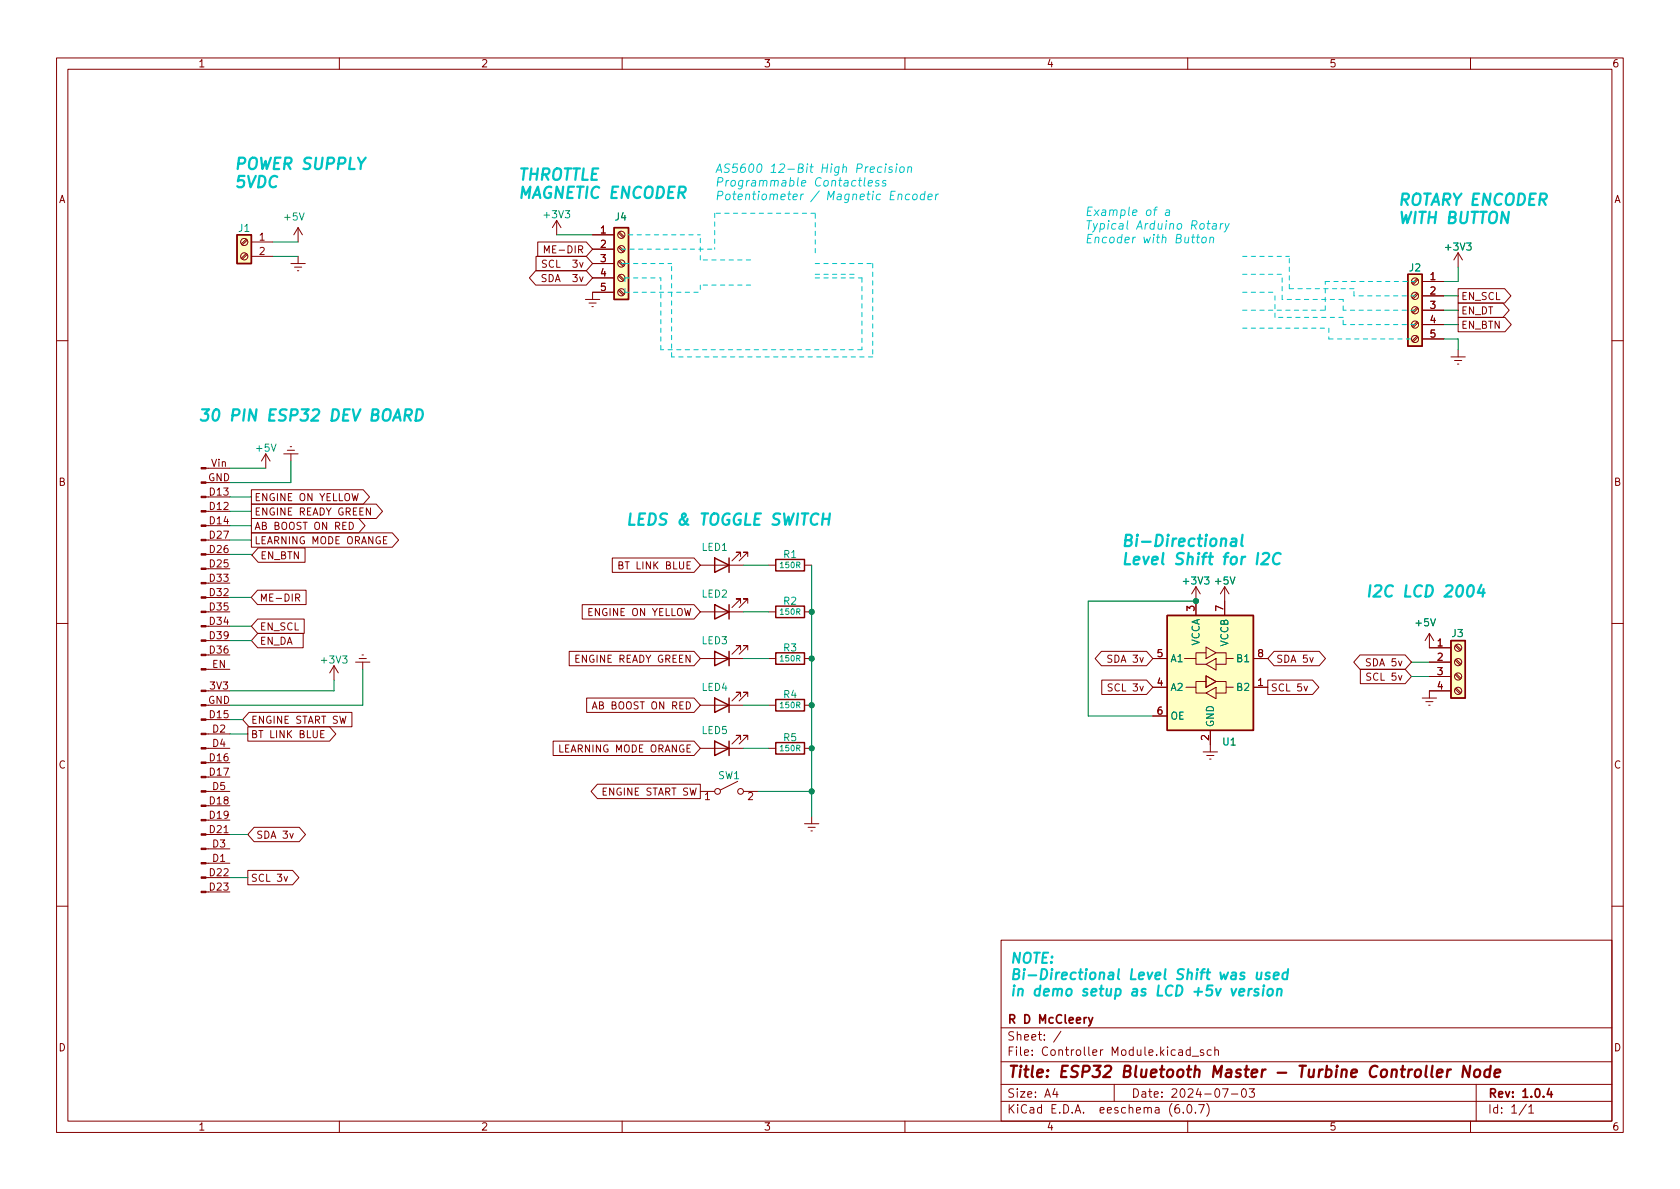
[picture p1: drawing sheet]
<svg xmlns="http://www.w3.org/2000/svg" width="297mm" height="210mm" viewBox="0 0 297 210" stroke-linecap="round" stroke-linejoin="round" font-family="sans-serif">
<g fill="none" stroke="#840000" stroke-width=".18">
<path d="M10 10.2h277v190.1h-277zM12 12.2h273v186.1h-273zM60 10.2v2M110 10.2v2M160 10.2v2M210 10.2v2M260 10.2v2M98.4 39l-.7 1.3M98.4 39v2.5M98.4 39l.8 1.3M43.5 44.8l-.8 .9M43.5 42.3l-.8 .8"/>
<path d="M43.7 45l-.9 .8M43.7 42.5l-.9 .8M44.4 42.8h3.9M44.4 45.3h3.9M51.4 46.6h2.6M52.1 47.2h1.2M52.6 47.9h.2M52.7 40.3l-.8 1.2M52.7 40.3v2.5M52.7 45.3v1.3M52.7 40.3l.8 1.2M94.7 47.9h9l1.1 1.2-1.1 1.3h-9l-1.1-1.3z"/>
<path d="M94.8 45.3h8.9l1.1 1.3-1.1 1.3h-8.9zM95.1 42.8h8.6l1.1 1.3-1.1 1.2h-8.6zM96.3 44.7v-1.2l.4 .9 .4-.9v1.2M96.6 48.6l-.5-.1-.2 .2v.3l.5 .3 .2 .3-.3 .2-.5-.1M96.6 46.1l-.5-.1-.2 .2 .1 .3 .6 .3v.3l-.2 .2-.5-.1M103.5 53h2.5M104.1 53.6h1.3M104.6 54.2h.3M104.8 46.6h3.8M104.8 41.5h3.8M104.8 44.1h3.8M104.8 49.1h3.8"/>
<path d="M108.6 51.7h-3.8v1.3M109.3 51.4l.9 .8M109.3 48.8l.9 .9M109.3 46.3l.9 .8M109.3 43.7l.9 .9M109.3 41.2l.9 .8M109.5 51.2l.9 .8M109.5 48.6l.9 .9M109.5 46.1l.9 .8M109.5 43.6l.9 .8M109.5 41l.9 .9M250.5 59.4l-.8 .9"/>
<path d="M250.5 56.9l-.8 .8M250.5 54.4l-.8 .8M250.5 51.8l-.8 .8M250.5 49.3l-.8 .8M250.7 59.6l-.8 .8M250.7 57.1l-.8 .8M250.7 54.5l-.8 .9M250.7 52l-.8 .8M250.7 49.4l-.8 .9M251.5 49.8h3.8M251.5 52.3h3.8M251.5 54.9h3.8"/>
<path d="M251.5 57.4h3.8M251.5 59.9h3.8M257.8 51h8.2l1.1 1.3-1.1 1.3h-8.2zM257.8 53.6h7.9l1.1 1.3-1.1 1.2h-7.9zM257.8 56.1h8.3l1.1 1.3-1.1 1.3h-8.3zM257.8 44.7l-.8 1.3M257.8 44.7v2.5M257.8 44.7l.8 1.3M10 60.2h2M50.8 79.6h1.3M51.3 79h.3M256.5 63.1h2.6"/>
<path d="M257.2 63.7h1.2M257.7 64.4h.2M257.8 61.8v1.3M285 60.2h2M36.4 98h4.2M36.4 95.5h4.2M36.4 93h4.2M36.4 90.4h4.2M36.4 87.9h4.2M36.4 82.8h4.2M36.8 85.3h3.8M44.4 89.1h22.1l1.1 1.3-1.1 1.3h-22.1z"/>
<path d="M44.4 94.2h25l1.1 1.3-1.1 1.3h-25zM44.4 91.7h19l1.2 1.3-1.2 1.2h-19zM44.4 86.6h19.8l1.1 1.3-1.1 1.2h-19.8zM45.7 96.9h8.2v2.5h-8.2l-1.2-1.2zM47 80.3l-.8 1.2M47 80.3v2.5M47 80.3l.8 1.2M50.2 80.3h2.5M51.4 80.3v1.2M61.8 92.4a.64 .64 0 0 1 .7 .6 .64 .64 0 0 1-.7 .6zM62.2 87.3l.3 1.2 .3-.9 .2 .9 .3-1.2M68.4 94.9h-.6v1.3h.6"/>
<path d="M108.3 98.7h14.4l1.1 1.2-1.1 1.3h-14.4zM109.4 99.9h.6l.1-.2-.1-.2-.6-.2v1.3h.5l.2-.1 .1-.3-.3-.3M123.8 99.9h7.6M130.9 98.4v-.7h-.7h.7l-1.5 1.5M132.2 98.4v-.7h-.8h.8l-1.5 1.5M135.9 99.9h1.3M142.2 99.9h1.3M10 110.2h2M36.4 118.4h4.2M36.4 115.8h4.2M36.4 113.3h4.2M36.4 110.7h4.2"/>
<path d="M36.4 108.2h4.2M36.4 105.7h4.2M36.4 103.1h4.2M36.4 100.6h4.2M45.5 104.4h8.6v2.5h-8.6l-1.1-1.3zM45.6 109.5h8.2v2.5h-8.2l-1.2-1.3zM45.6 112h8v2.5h-8l-1.2-1.2zM52.3 105.7l.6-.1 .1-.1-.1-.3-.6-.2v1.3M52.6 105.7l.4 .6M59.1 117.7l-.8 1.3M59.1 117.7v2.6M59.1 117.7l.7 1.3"/>
<path d="M62.9 117.1h2.5M63.5 116.5h1.3M64 115.8h.3M64.1 117.1v1.3M100.6 115.2h22.1l1.1 1.3-1.1 1.2h-22.1zM102.9 106.9h19.8l1.1 1.3-1.1 1.3h-19.8zM123.8 116.5h7.6M123.8 108.2h7.6M130.9 114.9v-.7h-.7h.7l-1.5 1.5M130.9 106.7v-.8h-.7h.7l-1.5 1.5M132.2 114.9v-.7h-.8h.8l-1.5 1.5M132.2 106.7v-.8h-.8h.8l-1.5 1.5"/>
<path d="M135.9 116.5h1.3M135.9 108.2h1.3M142.2 116.5h1.3M142.2 108.2h1.3M194.7 115.2h8l1.1 1.3-1.1 1.2h-8l-1.1-1.2zM203.8 116.5h2.6M209.4 116.5h2.1v1h1.7M211.5 103.8l-.8 1.2M211.5 103.8v5M211.5 103.8l.7 1.2M213.2 119.5l1.8 1-1.8 1zM213.2 115.4h-1.7v1.1"/>
<path d="M213.2 114.4l1.8 1-1.8 1.1zM213.2 117.5l1.8-1v2zM215 115.4h1.8v1.1h1.3M216.5 103.8l-.7 1.2M216.5 103.8v5M216.5 103.8l.8 1.2M216.8 116.5v1h-1.8M221.6 116.5h2.6M225.3 115.2h7.9l1.2 1.3-1.2 1.2h-7.9l-1.1-1.2zM231.6 116.3l.3 .8 .3-.8M240.5 115.8h7.9l1.2 1.3-1.2 1.3h-7.9l-1.2-1.3zM240.5 118.4h7.9l1.2 1.2-1.2 1.3h-7.9z"/>
<path d="M252.7 112l-.7 1.3M252.7 112v2.5h3.8M252.7 112l.8 1.3M252.7 117.1h3.8M252.7 119.6h3.8M257.3 119.3l.8 .8M257.3 116.8l.8 .8M257.3 114.2l.8 .9M257.5 119.1l.8 .9M257.5 116.6l.8 .8M257.5 114l.8 .9M285 110.2h2"/>
<path d="M36.4 139.9h4.2M36.4 137.4h4.2M36.4 134.9h4.2M36.4 132.3h4.2M36.4 129.8h4.2M36.4 127.2h4.2M36.4 122.2h4.2M36.8 124.7h3.8M43.8 128.5h14.5l1.1 1.3-1.1 1.3h-14.5zM44 126h18.2v2.5h-18.2l-1.1-1.3zM56.7 129.8h.4M57.3 129.2h-.6v1.3h.6"/>
<path d="M97.8 131.1h24.9l1.1 1.2-1.1 1.3h-24.9zM103.7 123.4h19l1.1 1.3-1.1 1.3h-19zM104.7 125.4l.4-1.3 .5 1.3M104.8 125h.6M105.6 138.7h18.2v2.5h-18.2l-1.1-1.3zM123.8 124.7h7.6M123.8 139.9h2.6M123.8 132.3h7.6M130.4 138.2l-3 1.5M130.9 123.2v-.8h-.7h.7l-1.5 1.5M130.9 130.8v-.8h-.7h.7l-1.5 1.6M131.4 139.9h2.6"/>
<path d="M132.2 123.2v-.8h-.8h.8l-1.5 1.5M132.2 130.8v-.8h-.8h.8l-1.5 1.6M135.9 124.7h1.3M135.9 132.3h1.3M142.2 124.7h1.3M142.2 132.3h1.3M194.8 120.3h7.9l1.1 1.2-1.1 1.3h-7.9zM203.8 121.5h2.6M203.8 126.6h2.6M209.7 121.5h1.8v1h1.7M212.7 133h2.6M213.2 120.5h-1.7v1"/>
<path d="M213.2 122.5l1.8-1v2.1zM213.4 133.6h1.2M213.9 134.2h.2M214 129.2v3.8M215 120.5h1.8v1h1.3M216.8 121.5v1h-1.8M221.6 121.5h2.6M224.2 120.3h7.9l1.1 1.2-1.1 1.3h-7.9zM230.6 121.4l.3 .8 .3-.8M251.5 123.4h2.5M252.1 124.1h1.3M252.6 124.7h.3"/>
<path d="M256.5 122.2h-3.8v1.2M257.3 121.8l.8 .9M257.5 121.7l.8 .8M36.4 157.7h4.2M36.4 155.2h4.2M36.4 152.6h4.2M36.4 150.1h4.2M36.4 147.6h4.2M36.4 145h4.2M36.4 142.5h4.2M43.8 153.9h7.9l1.1 1.3-1.1 1.3h-7.9zM44.9 146.3h8l1.1 1.3-1.1 1.2h-8l-1.1-1.2z"/>
<path d="M50.2 155l.3 .9 .3-.9M51.2 147.4l.3 .8 .4-.8M142.2 145.7h2.6M142.9 146.3h1.2M143.4 146.9h.2M143.5 144.4v1.3M10 160.2h2M177 166.3h108v32h-108zM285 160.2h2M60 198.3v2M110 198.3v2M160 198.3v2"/>
<path d="M177 194.8h108M177 191.8h108M177 187.8h108M177 181.8h108M186.5 192.5l-.4 1h1M186.9 193v1M187.6 182.4l-1.3 1.9M197 191.8v3M208.4 195.3a.59 .59 0 0 0-.7 .7v.5l.2 .3h.4l.2-.1 .1-.5-.2-.2-.4-.1-.3 .3M209.2 196.7v.1M210 198.3v2M210.1 195.4l.1-.1a.81 .81 0 0 1 .6 .7 .81 .81 0 0 1-.3 .8h-.1a.81 .81 0 0 1-.6-.6 .81 .81 0 0 1 .3-.8z"/>
<path d="M210.4 185.7l-.4-.1-.3 .3v.4l.2 .3h.5M210.4 185.1v1.5M210.8 186.8h1.1M211.4 196.7v.1M211.9 195.3h1l-.6 1.5M212.8 185.7l-.4-.1-.2 .2 .1 .3 .5 .1v.4h-.6M213.4 195.1a1.72 1.72 0 0 1 0 2.3M214.1 185.7l-.4-.1-.3 .3v.4l.2 .3h.5M214.8 185.8l.2-.2 .4 .1v.9M214.8 185.1v1.5M216.1 192.5h1l-.6 1.5M217.7 193.5h1.2"/>
<path d="M219.7 192.6l.2-.1a.81 .81 0 0 1 .5 .7 .81 .81 0 0 1-.3 .8h-.1a.81 .81 0 0 1-.6-.6 .81 .81 0 0 1 .3-.8zM220.9 192.5h.9l-.5 .6 .4 .1v.7l-.2 .1h-.4l-.2-.1M260 198.3v2M261 191.8v6.5M269.9 195.3l-1.3 1.9M270.3 195.8l.4-.5v1.5M270.3 196.8h.9"/>
<circle cx="43.2" cy="45.3" r=".63"/>
<circle cx="43.2" cy="42.8" r=".63"/>
<circle cx="109.9" cy="41.5" r=".63"/>
<circle cx="109.9" cy="44.1" r=".63"/>
<circle cx="109.9" cy="46.6" r=".63"/>
<circle cx="109.9" cy="49.1" r=".63"/>
<circle cx="109.9" cy="51.7" r=".63"/>
<circle cx="250.2" cy="49.8" r=".63"/>
<circle cx="250.2" cy="54.9" r=".63"/>
<circle cx="250.2" cy="57.4" r=".63"/>
<circle cx="250.2" cy="52.3" r=".63"/>
<circle cx="250.2" cy="59.9" r=".63"/>
<circle cx="257.8" cy="119.6" r=".63"/>
<circle cx="257.8" cy="117.1" r=".63"/>
<circle cx="257.8" cy="114.5" r=".63"/>
<circle cx="126.9" cy="139.9" r=".51"/>
<circle cx="130.9" cy="139.9" r=".51"/>
<circle cx="257.8" cy="122.2" r=".63"/>
</g>
<path d="M192.5 179.9l.3 1M193.2 179.9l-.5 1.4-.2 .1M273.9 192.5l-.3 1h.9M274.3 193v1" fill="none" stroke="#840000" stroke-width=".3"/>
<path d="M253.3 188.5l-.2 1.7 .2 .3M254.1 189.8l.9-.2v-.4l-.2-.1-.6 .1-.2 1 .3 .3 .6-.1M256 189.1l-.2 1.4M256.5 189.1l-.4 .1-.2 .3M260 188.5l-.3 2-.9-2-.2 2M260.8 189.3a.52 .52 0 0 1 .5-.2 .52 .52 0 0 1 .4 .4v.6a.55 .55 0 0 1-.6 .4 .55 .55 0 0 1-.5-.4zM263.5 189.2a.66 .66 0 0 0-1 .3l-.1 .6 .2 .3 .2 .1 .5-.1M263.6 188.5l-.3 2M264.3 189.8l.9-.2v-.4l-.2-.1-.6 .1-.2 1 .3 .3 .5-.1" fill="none" stroke="#840000" stroke-width=".4"/>
<g fill="#ffffc2" stroke="#ffffc2" stroke-width=".18">
<path d="M248.9 48.5h2.6v12.7h-2.6z"/>
<path d="M41.9 41.5h2.5v5.1h-2.5z"/>
<path d="M256.5 113.3h2.6v10.1h-2.6z"/>
<path d="M108.6 40.3h2.5v12.7h-2.5z"/>
<path d="M206.4 108.8h15.2v20.4h-15.2z"/>
<path d="M213.2 119.5l1.8 1-1.8 1z"/>
</g>
<g fill="none" stroke="#840000" stroke-width=".25">
<path d="M41.9 41.5h2.5v5.1h-2.5zM108.6 40.3h2.5v12.7h-2.5zM248.9 48.5h2.6v12.7h-2.6zM126.4 98.7l2.5 1.2-2.5 1.3zM128.9 98.7v2.5M137.2 98.9h5v2.1h-5zM126.4 115.2l2.5 1.3-2.5 1.2zM126.4 106.9l2.5 1.3-2.5 1.3zM128.9 106.9v2.6M128.9 115.2v2.5M137.2 115.4h5v2.1h-5zM137.2 107.2h5v2h-5z"/>
<path d="M206.4 108.8h15.2v20.4h-15.2zM256.5 113.3h2.6v10.1h-2.6zM126.4 123.4l2.5 1.3-2.5 1.3zM126.4 131.1l2.5 1.2-2.5 1.3zM128.9 123.4v2.6M128.9 131.1v2.5M137.2 123.7h5v2h-5zM137.2 131.3h5v2h-5z"/>
</g>
<g fill="#840000" stroke="#840000" stroke-width=".18">
<path d="M35.6 118.2h.8v.3h-.8z"/>
<path d="M35.6 115.7h.8v.2h-.8z"/>
<path d="M35.6 113.2h.8v.2h-.8z"/>
<path d="M35.6 110.6h.8v.3h-.8z"/>
<path d="M35.6 108.1h.8v.2h-.8z"/>
<path d="M35.6 105.5h.8v.3h-.8z"/>
<path d="M35.6 103h.8v.2h-.8z"/>
<path d="M35.6 100.5h.8v.2h-.8z"/>
<path d="M35.6 97.9h.8v.3h-.8z"/>
<path d="M35.6 95.4h.8v.2h-.8z"/>
<path d="M35.6 92.8h.8v.3h-.8z"/>
<path d="M35.6 90.3h.8v.2h-.8z"/>
<path d="M35.6 87.8h.8v.2h-.8z"/>
<path d="M35.6 85.2h.8v.3h-.8z"/>
<path d="M35.6 82.7h.8v.2h-.8z"/>
<path d="M35.6 157.6h.8v.3h-.8z"/>
<path d="M35.6 155.1h.8v.2h-.8z"/>
<path d="M35.6 152.5h.8v.3h-.8z"/>
<path d="M35.6 150h.8v.2h-.8z"/>
<path d="M35.6 147.4h.8v.3h-.8z"/>
<path d="M35.6 144.9h.8v.3h-.8z"/>
<path d="M35.6 142.4h.8v.2h-.8z"/>
<path d="M35.6 139.8h.8v.3h-.8z"/>
<path d="M35.6 137.3h.8v.2h-.8z"/>
<path d="M35.6 134.7h.8v.3h-.8z"/>
<path d="M35.6 132.2h.8v.3h-.8z"/>
<path d="M35.6 129.7h.8v.2h-.8z"/>
<path d="M35.6 127.1h.8v.3h-.8z"/>
<path d="M35.6 124.6h.8v.2h-.8z"/>
<path d="M35.6 122h.8v.3h-.8z"/>
</g>
<g fill="none" stroke="#00c2c2" stroke-width=".4">
<path d="M71.6 73.4h.8a.55 .55 0 0 0 .4-.4 .55 .55 0 0 0-.3-.6h-.8l-.2 2M72.1 73.4l.5 1M73.7 72.4h.5a1.08 1.08 0 0 1 .6 1.1 1.08 1.08 0 0 1-.8 .9h-.5zM145.5 91.8h1.1M146.7 90.8l-.2 2M217.8 95.3l.2-.1 .5 .1v1.3M218.6 95.7l-.7 .1a.4 .4 0 0 0-.3 .3 .4 .4 0 0 0 .2 .5l.7-.1M219.7 94.6l-.2 1.7 .2 .3M223.3 98l.3-.2h.5a.45 .45 0 0 1 .3 .6l-.2 .2-1.2 1.2h1.2M226.4 98a.88 .88 0 0 0-1 0 .88 .88 0 0 0-.3 .9 .69 .69 0 0 0 .3 .8 .69 .69 0 0 0 .8-.1M259.7 103.7a.46 .46 0 0 1 .5-.2 .46 .46 0 0 1 .3 .4 1.15 1.15 0 0 1-.7 1.6l-.2-.1a1.55 1.55 0 0 1 .1-1.7zM261.9 103.4l-.6 1.4h1.2"/>
<path d="M262.3 104.2l-.2 1.3"/>
</g>
<g fill="none" stroke="#00c2c2" stroke-width=".36">
<path d="M220.8 174.9l-.1 1.2M221.3 174.9h-.3l-.2 .3M222.3 172l-.1 1.1a.51 .51 0 0 0 .7-.1M222.5 174.9a.44 .44 0 0 0-.7 .3l.2 .3h.5v.3l-.3 .3-.5-.1M223.1 172l-.2 1.2M223.4 174.9l-.1 1.2M223.5 174.3v.1M224.2 175a.46 .46 0 0 1 .5-.2 .46 .46 0 0 1 .4 .4l-.1 .5a.49 .49 0 0 1-.5 .4 .49 .49 0 0 1-.4-.4zM224.5 172.1a.44 .44 0 0 0-.7 .2l.1 .2 .5 .2 .1 .1-.3 .4-.5-.1M225.2 172.6l.9-.2-.1-.3h-.6l-.2 .8 .2 .3 .5-.1M225.9 175a.44 .44 0 0 1 .7 .1l-.1 1M225.9 174.9l-.2 1.2"/>
<path d="M227.7 172.1a.59 .59 0 0 0-.9 .2l-.1 .5 .2 .3h.6M227.8 171.4l-.3 1.8"/>
</g>
<g fill="none" stroke="#00c2c2" stroke-width=".18">
<path d="M151.8 31.9h.6M152.9 31.4l-.1 1.3 .2 .2M153.5 32.4l.7-.1v-.3l-.4-.1-.3 .2v.7h.6M155.4 32a.37 .37 0 0 0-.6 .2l.6 .4-.2 .3-.5-.1M155.9 29.6h-.5l-.2 .2-.1 .4 .3 .3 .4-.1M156.6 29.5l-.1 1M156.6 29v.1M156.6 32a.37 .37 0 0 0-.6 .2l.1 .1 .5 .2v.2l-.2 .2-.4-.1M157.8 29.6a.37 .37 0 0 0-.6 .2v.1l.5 .2 .1 .2-.3 .2-.4-.1M158.5 29.5l-.1 1M158.6 29l-.1 .1M158.8 34.5l.3-.2 .3 .1v.9"/>
<path d="M159.2 29.6l.2-.1 .4 .1v.6l-.1 .2-.4 .1-.2-.1zM160.6 29.6l.2-.1 .3 .1v.9M160.6 29.5l-.1 1M160.9 34.4l-.5-.1-.3 .3v.4l.1 .3h.5M161.5 34.5l.2-.2 .4 .2v.5l-.1 .3h-.4l-.2-.1zM163.5 34.4l-.4-.1-.3 .3-.1 .4 .1 .3h.6M163.6 33.8l-.2 1.5M164.1 34.8l.7-.1v-.3h-.6l-.2 .7 .2 .2h.5M165.5 34.3l-.1 1M165.9 34.3l-.3 .1-.1 .2M206.2 37.2h.6l-.1 .9M206.8 37.5h-.5a.3 .3 0 0 0-.3 .3 .3 .3 0 0 0 .2 .3l.5-.1"/>
<path d="M213.4 39.5h.6M213.7 39l-.2 1.3 .1 .2h.3M214.5 39.6h.5v.9M215.1 39.9l-.5 .1a.3 .3 0 0 0-.3 .2 .3 .3 0 0 0 .2 .3h.5M215.8 39.5l-.1 1M216.3 39.5l-.3 .1-.2 .2M216.6 39.5l.3 1M217.3 39.5l-.6 1.4-.3 .1M210.7 41.9h.6M211.6 41.9h.5M211.8 41.4l-.1 1.3v.2h.3M212.6 42.1l.2-.2 .4 .2v.6l-.1 .2h-.4l-.2-.1z"/>
<path d="M214 42.1l.2-.2 .3 .1v.9M214 41.9l-.1 1"/>
</g>
<g fill="none" stroke="#00c2c2" stroke-width=".18" stroke-dasharray=".8 .8">
<path d="M126.4 37.7v6.4M144.1 37.7h-17.7M109.9 44.1h16.5M109.9 46.6h.6M110.5 49.1h6.3M110.5 51v.7M110.5 51.7h13.3M110.5 46.6h8.2M110.5 49.1v.7M111.1 41.5h12.7M123.8 50.4v1.3M123.8 46v-4.5"/>
<path d="M132.7 50.4h-8.9M132.7 46h-8.9M144.1 48.5h7.7M144.1 49.1h8.3M144.1 46.6h10.2M144.1 44.7v-7M152.4 49.1v12.7M154.3 46.6v16.5M219.7 45.3h8.3M219.7 54.9h14.6M219.7 51.7h5.7M219.7 48.5h7"/>
<path d="M219.7 58h15.2M225.4 56.1v-4.4M226.7 53v-4.5M228 51v-5.7M234.3 49.8h15.9M234.3 54.9v-5.1M234.9 58v1.9M234.9 59.9h15.3M237.5 56.1h-12.1M237.5 53h-10.8M237.5 54.9v-1.9M237.5 57.4v-1.3"/>
<path d="M239.4 51h-11.4M239.4 52.3v-1.3M250.2 57.4h-12.7M250.2 52.3h-10.8M250.2 54.9h-12.7M116.8 61.8v-12.7M118.7 63.1v-16.5M152.4 61.8h-35.6M154.3 63.1h-35.6"/>
</g>
<g fill="none" stroke="#008400" stroke-width=".18">
<path d="M48.3 42.8h4.4M48.3 45.3h4.4M98.4 41.5h6.4M255.3 54.9h2.5M255.3 59.9h2.5v1.9M255.3 52.3h2.5M255.3 57.4h2.5M257.8 47.2v2.6h-2.5M40.6 82.8h6.4M40.6 87.9h3.8M40.6 90.4h3.8M40.6 98h3.9v.2"/>
<path d="M40.6 95.5h3.8M40.6 93h3.8M51.4 81.5v3.8h-10.8M131.4 99.9h4.5M143.5 99.9v44.5M40.6 110.7h3.8M40.6 113.3h3.8M40.6 105.6h3.8M64.1 118.4v6.3h-23.5M131.4 116.5h4.5M131.4 108.2h4.5M211.5 106.3h-19.1v20.3h11.4"/>
<path d="M249.6 117.1h3.1M249.6 119.6h3.1M40.6 127.2h2.3M40.6 129.8h3.2M42.9 127.2h.1M59.1 120.3v1.9h-18.5M131.4 124.7h4.5M131.4 132.3h4.5M134 139.9h9.5M40.6 155.2h3.2M40.6 147.6h3.2"/>
</g>
<g fill="#008400" stroke="#008400" stroke-width=".18">
<circle cx="143.5" cy="116.5" r=".46"/>
<circle cx="143.5" cy="108.2" r=".46"/>
<circle cx="143.5" cy="139.9" r=".46"/>
<circle cx="143.5" cy="132.3" r=".46"/>
<circle cx="143.5" cy="124.7" r=".46"/>
<circle cx="211.5" cy="106.3" r=".46"/>
</g>
<g font-size="2.8" fill="#00c2c2">
<text x="41.3" y="30">POWER SUPPLY</text>
<text x="41.3" y="33.2">5VDC</text>
<text x="91.4" y="31.9">THROTTLE</text>
<text x="91.4" y="35.1">MAGNETIC ENCODER</text>
<text x="247" y="36.3">ROTARY ENCODER</text>
<text x="247" y="39.6">WITH BUTTON</text>
<text x="34.9" y="74.5">30 PIN ESP32 DEV BOARD</text>
<text x="110.5" y="92.9">LEDS &amp; TOGGLE SWITCH</text>
<text x="198.1" y="96.7">Bi-Directional</text>
<text x="198.1" y="99.9">Level Shift for I2C</text>
<text x="241.3" y="105.6">I2C LCD 2004</text>
</g>
<text font-size="2.8" fill="#840000" x="178" y="190.6">Title: ESP32 Bluetooth Master - Turbine Controller Node</text>
<g font-size="2.5" fill="#00c2c2">
<text x="178.4" y="170.4">NOTE:</text>
<text x="178.4" y="173.3">Bi-Directional Level Shift was used</text>
<text x="178.4" y="176.1">in demo setup as LCD +5v version</text>
</g>
<g font-size="2.1" fill="#00c2c2">
<text x="126.4" y="30.6">AS5600 12-Bit High Precision</text>
<text x="126.4" y="33">Programmable Contactless</text>
<text x="126.4" y="35.4">Potentiometer / Magnetic Encoder</text>
<text x="191.8" y="38.2">Example of a</text>
<text x="191.8" y="40.6">Typical Arduino Rotary</text>
<text x="191.8" y="43">Encoder with Button</text>
</g>
<g font-size="2.1" fill="#840000">
<text x="178" y="184">Sheet: /</text>
<text x="178" y="181">R D McCleery</text>
<text x="178" y="186.7">File: Controller Module.kicad_sch</text>
<text x="178" y="196.9">KiCad E.D.A. eeschema (6.0.7)</text>
<text x="178" y="194.1">Size: A4</text>
<text x="200" y="194.1">Date: 2024-07-03</text>
<text x="263" y="194.1">Rev: 1.0.4</text>
<text x="263" y="196.9">Id: 1/1</text>
</g>
<g font-size="1.8" fill="#840000">
<text x="35" y="11.9">1</text>
<text x="85" y="11.9">2</text>
<text x="135" y="11.9">3</text>
<text x="185" y="11.9">4</text>
<text x="235" y="11.9">5</text>
<text x="285" y="11.9">6</text>
<text x="10.3" y="35.9">A</text>
<text x="285.3" y="35.9">A</text>
<text x="106.2" y="41.3">1</text>
<text x="45.9" y="42.5">1</text>
<text x="45.9" y="45.1">2</text>
<text x="96.9" y="47.3">SCL 3v</text>
<text x="97.1" y="44.8">ME-DIR</text>
<text x="106.2" y="43.8">2</text>
<text x="106.2" y="46.3">3</text>
<text x="96.7" y="49.9">SDA 3v</text>
<text x="106.2" y="48.9">4</text>
<text x="106.2" y="51.4">5</text>
<text x="252.9" y="49.5">1</text>
<text x="252.9" y="52.1">2</text>
<text x="258.3" y="53">EN_SCL</text>
<text x="252.9" y="54.6">3</text>
<text x="252.9" y="57.1">4</text>
<text x="252.9" y="59.7">5</text>
<text x="258.3" y="55.6">EN_DT</text>
<text x="258.3" y="58.1">EN_BTN</text>
<text x="37.4" y="82.5">Vin</text>
<text x="10.3" y="85.9">B</text>
<text x="36.8" y="85.1">GND</text>
<text x="37.1" y="87.6">D13</text>
<text x="44.9" y="88.6">ENGINE ON YELLOW</text>
<text x="285.3" y="85.9">B</text>
<text x="37.1" y="90.2">D12</text>
<text x="37.1" y="92.7">D14</text>
<text x="37.1" y="95.2">D27</text>
<text x="44.9" y="91.1">ENGINE READY GREEN</text>
<text x="44.9" y="93.7">AB BOOST ON RED</text>
<text x="37.1" y="100.3">D25</text>
<text x="37.1" y="97.8">D26</text>
<text x="44.9" y="96.2">LEARNING MODE ORANGE</text>
<text x="46" y="98.9">EN_BTN</text>
<text x="110.1" y="100.7">BT LINK BLUE</text>
<text x="37.1" y="102.9">D33</text>
<text x="37.1" y="107.9">D35</text>
<text x="45.8" y="106.4">ME-DIR</text>
<text x="37.1" y="110.5">D34</text>
<text x="37.1" y="113">D39</text>
<text x="45.9" y="111.5">EN_SCL</text>
<text x="104.4" y="108.9">ENGINE ON YELLOW</text>
<text x="211.2" y="108.1" transform="rotate(-90 211.2 108.1)">3</text>
<text x="216.3" y="108.1" transform="rotate(-90 216.3 108.1)">7</text>
<text x="37.1" y="115.6">D36</text>
<text x="37.5" y="118.1">EN</text>
<text x="45.9" y="114">EN_DA</text>
<text x="102.2" y="117.2">ENGINE READY GREEN</text>
<text x="196.2" y="117.2">SDA 3v</text>
<text x="204.6" y="116.2">5</text>
<text x="222.4" y="116.2">8</text>
<text x="225.6" y="117.2">SDA 5v</text>
<text x="241.9" y="117.8">SDA 5v</text>
<text x="254.1" y="114.3">1</text>
<text x="254.1" y="116.8">2</text>
<text x="254.1" y="119.4">3</text>
<text x="36.8" y="124.5">GND</text>
<text x="37.2" y="121.9">3V3</text>
<text x="105.7" y="125.4">AB BOOST ON RED</text>
<text x="196.4" y="122.3">SCL 3v</text>
<text x="204.6" y="121.3">4</text>
<text x="222.4" y="121.3">1</text>
<text x="224.6" y="122.3">SCL 5v</text>
<text x="242.1" y="120.4">SCL 5v</text>
<text x="254.1" y="121.9">4</text>
<text x="37.1" y="127">D15</text>
<text x="37.6" y="129.5">D2</text>
<text x="44.3" y="130.5">BT LINK BLUE</text>
<text x="44.3" y="128">ENGINE START SW</text>
<text x="204.6" y="126.4">6</text>
<text x="213.7" y="130.9" transform="rotate(-90 213.7 130.9)">2</text>
<text x="10.3" y="135.9">C</text>
<text x="37.1" y="134.6">D16</text>
<text x="37.1" y="137.2">D17</text>
<text x="37.6" y="132.1">D4</text>
<text x="99.1" y="133.1">LEARNING MODE ORANGE</text>
<text x="285.3" y="135.9">C</text>
<text x="37.1" y="142.2">D18</text>
<text x="37.6" y="139.7">D5</text>
<text x="106.8" y="140.7">ENGINE START SW</text>
<text x="124.6" y="141.5">1</text>
<text x="132.2" y="141.5">2</text>
<text x="37.1" y="144.8">D19</text>
<text x="37.1" y="147.3">D21</text>
<text x="37.6" y="149.9">D3</text>
<text x="45.2" y="148.3">SDA 3v</text>
<text x="37.1" y="154.9">D22</text>
<text x="37.6" y="152.4">D1</text>
<text x="44.3" y="155.9">SCL 3v</text>
<text x="37.1" y="157.5">D23</text>
<text x="10.3" y="185.9">D</text>
<text x="285.3" y="185.9">D</text>
<text x="35" y="199.9">1</text>
<text x="85" y="199.9">2</text>
<text x="135" y="199.9">3</text>
<text x="185" y="199.9">4</text>
<text x="235" y="199.9">5</text>
<text x="285" y="199.9">6</text>
</g>
<g font-size="1.8" fill="#008484">
<text x="42.2" y="41">J1</text>
<text x="50.4" y="39">+5V</text>
<text x="96.3" y="38.6">+3V3</text>
<text x="108.8" y="39">J4</text>
<text x="249.2" y="48">J2</text>
<text x="255.7" y="44.3">+3V3</text>
<text x="45.4" y="79.9">+5V</text>
<text x="124.1" y="97.4">LED1</text>
<text x="138.6" y="98.7">R1</text>
<text x="124.1" y="105.7">LED2</text>
<text x="138.6" y="106.9">R2</text>
<text x="209.4" y="103.4">+3V3</text>
<text x="214.9" y="103.4">+5V</text>
<text x="124.1" y="113.9">LED3</text>
<text x="250.4" y="110.7">+5V</text>
<text x="256.7" y="112.6">J3</text>
<text x="57" y="117.3">+3V3</text>
<text x="138.6" y="115.2">R3</text>
<text x="206.9" y="117.1">A1</text>
<text x="212.1" y="114.4" transform="rotate(-90 212.1 114.4)">VCCA</text>
<text x="217.2" y="114.4" transform="rotate(-90 217.2 114.4)">VCCB</text>
<text x="218.8" y="117.1">B1</text>
<text x="124.1" y="122.2">LED4</text>
<text x="138.6" y="123.4">R4</text>
<text x="206.9" y="122.2">A2</text>
<text x="218.8" y="122.2">B2</text>
<text x="124.1" y="129.8">LED5</text>
<text x="138.6" y="131.1">R5</text>
<text x="206.9" y="127.2">OE</text>
<text x="214.6" y="128.6" transform="rotate(-90 214.6 128.6)">GND</text>
<text x="216.2" y="131.8">U1</text>
<text x="127" y="137.8">SW1</text>
</g>
<text font-size="1.8" fill="#008400" x="37.1" y="105.4">D32</text>
<g font-size="1.4" fill="#008484">
<text x="138" y="100.4">150R</text>
<text x="138" y="108.7">150R</text>
<text x="138" y="117">150R</text>
<text x="138" y="125.2">150R</text>
<text x="138" y="132.8">150R</text>
</g>
</svg>
